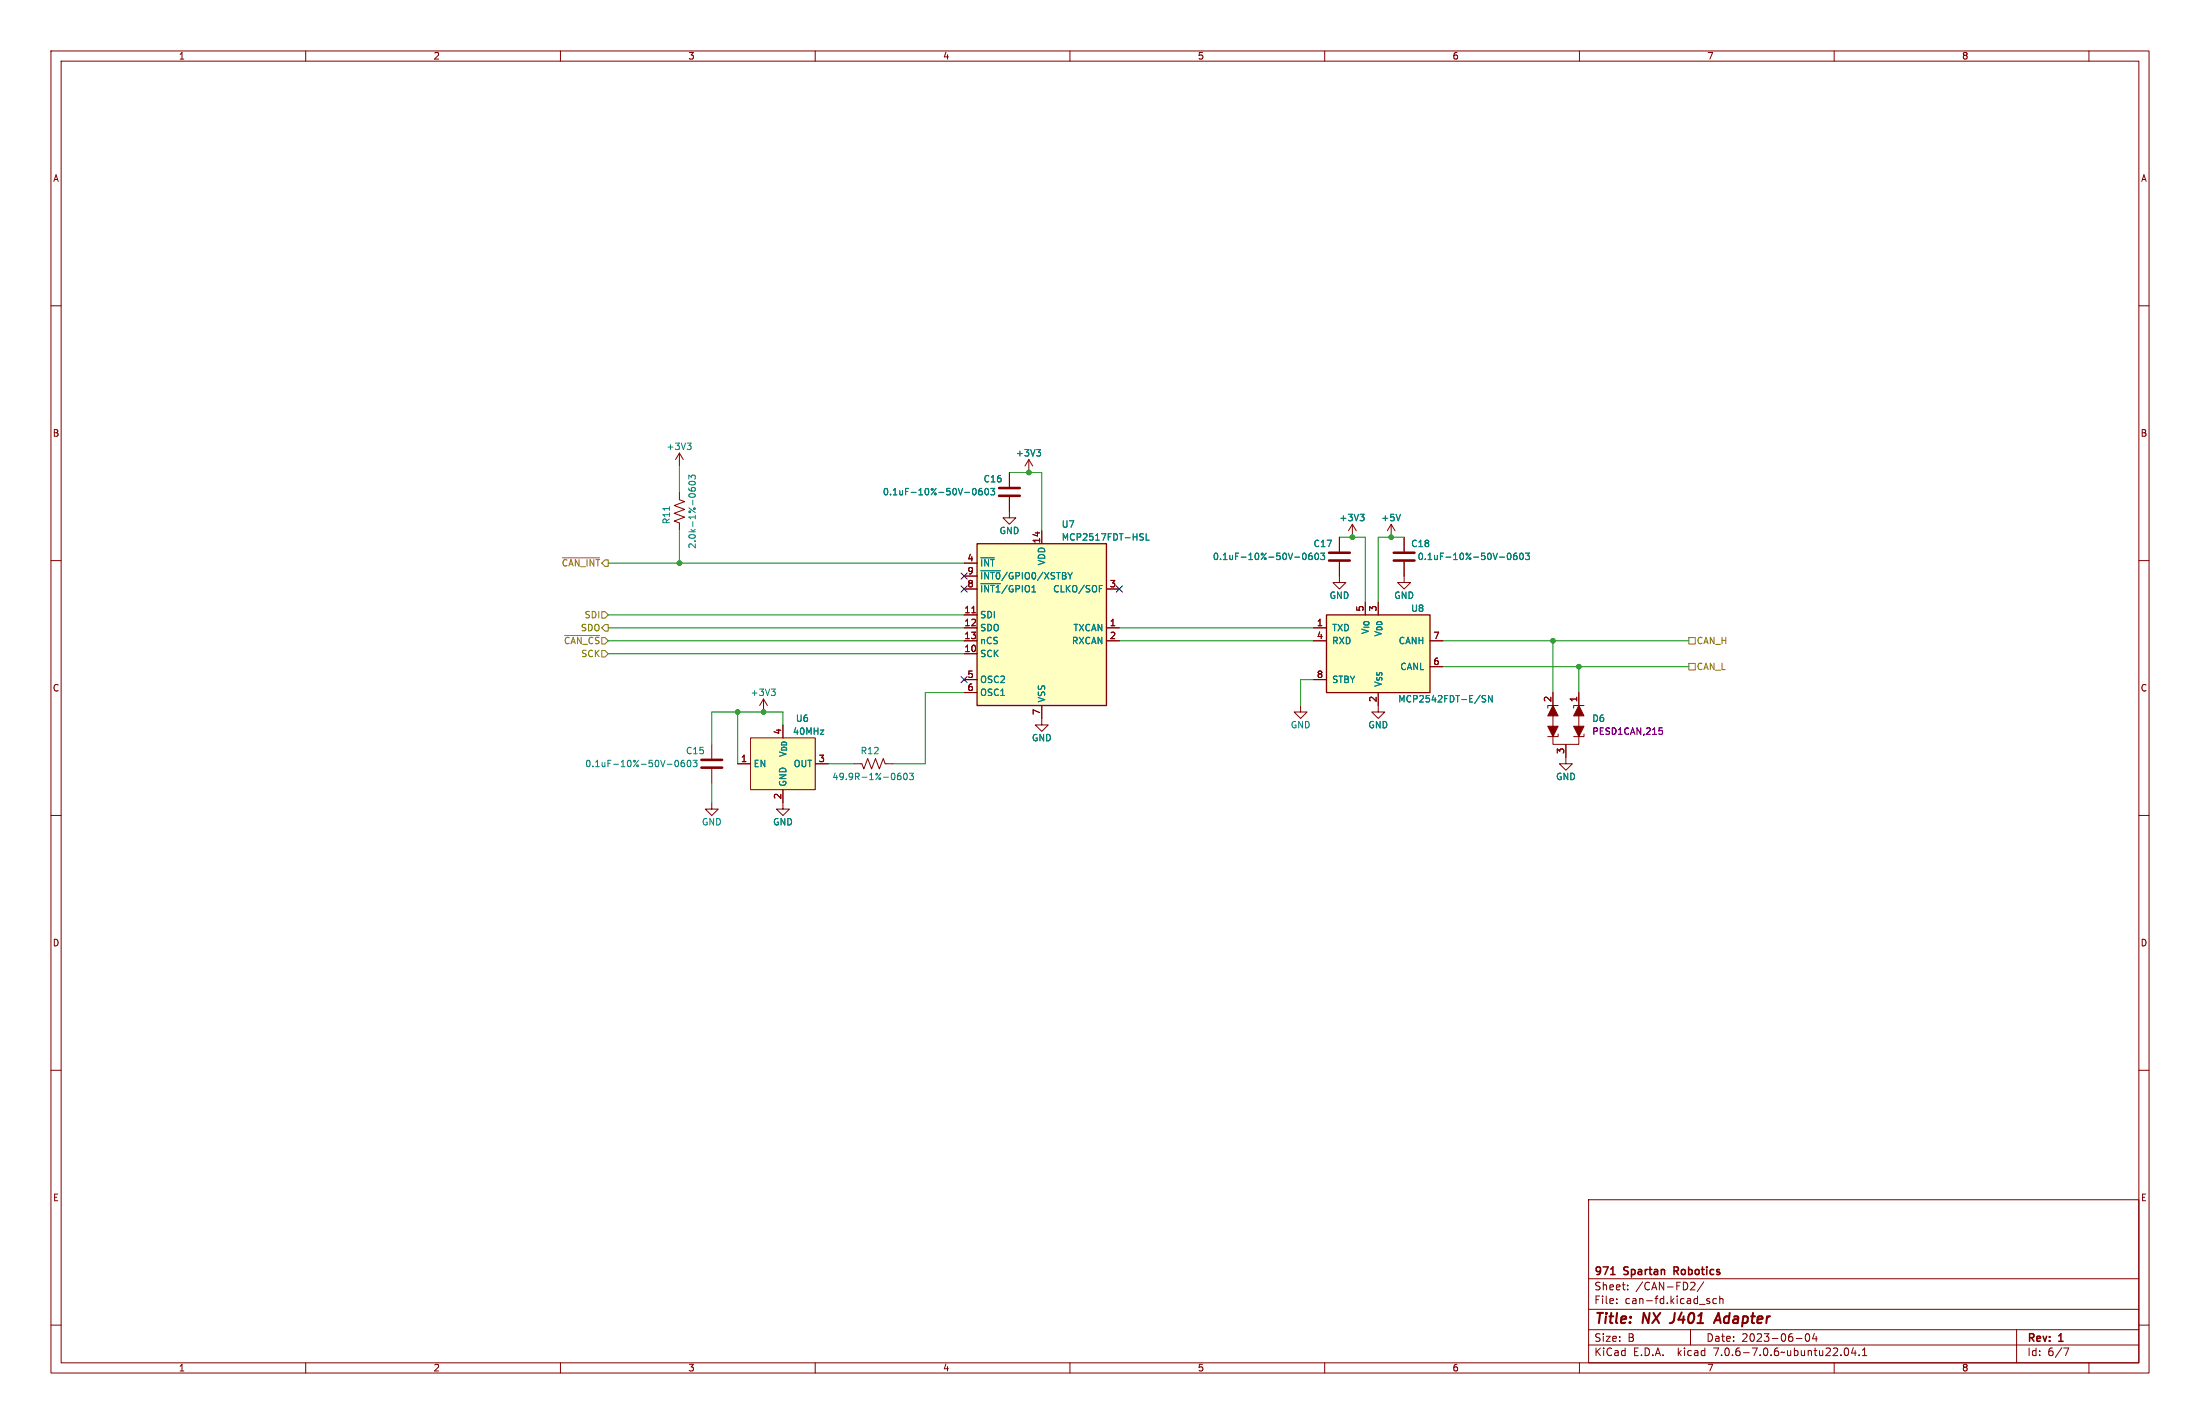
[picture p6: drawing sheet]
<svg xmlns="http://www.w3.org/2000/svg" width="432mm" height="279mm" viewBox="0 0 432 279" stroke-linecap="round" stroke-linejoin="round" font-family="sans-serif">
<g fill="none" stroke="#840000" stroke-width=".2">
<path d="M10 10h411.8v259.4h-411.8zM12 12h407.8v255.4h-407.8zM60 10v2M110 10v2M160 10v2M210 10v2M260 10v2M310 10v2M360 10v2M410 10v2M10 60h2M419.8 60h2"/>
<path d="M133.3 96.5v1.5l1.1 .4-2.1 .8 2.1 .7-2.1 .8 2.1 .8-2.1 .7 1 .4v1.5M133.3 88.9v2.5M133.3 88.9l-.7 1.3M133.3 88.9l.8 1.3M198.1 97.5v4.1h-1.3l1.3 1.3 1.3-1.3h-1.3M198.1 92.7v2.8M201.9 90.2l-.7 1.2M201.9 90.2v2.5M201.9 90.2l.8 1.2M10 110h2M189.2 115.6h2.6M189.2 110.5h2.6"/>
<path d="M189.2 113h2.6M204.5 104.1v2.6M217.2 115.6h2.5M262.9 110.2v4.1h-1.3l1.3 1.3 1.3-1.3h-1.3M262.9 105.4v2.8M265.4 102.9l-.7 1.2M265.4 102.9v2.5M265.4 102.9l.8 1.2M268 118.1v2.6M270.5 118.1v2.6M273 102.9l-.7 1.2M273 102.9v2.5"/>
<path d="M273 102.9l.8 1.2M275.6 110.2v4.1h1.3l-1.3 1.3-1.3-1.3h1.3M275.6 105.4v2.8M419.8 110h2M149.9 137.2l-.8 1.2M149.9 137.2v2.5M149.9 137.2l.7 1.2M189.2 123.2h2.6M189.2 125.7h2.6M189.2 133.4h2.6M189.2 128.3h2.6M189.2 120.7h2.6"/>
<path d="M189.2 135.9h2.6M190.7 120.2h.8M204.5 138.4v3.8h1.2l-1.2 1.3-1.3-1.3h1.3M217.2 123.2h2.5M217.2 125.7h2.5M255.3 138.4v1.3h1.2l-1.2 1.3-1.3-1.3h1.3M257.8 123.2h2.5M257.8 125.7h2.5M257.8 133.4h2.5M270.5 135.9v3.8h1.3l-1.3 1.3-1.3-1.3h1.3M280.7 125.7h2.5M280.7 130.8h2.5"/>
<path d="M304.8 135.9v8.6M305.8 138.4h-2v.5M309.9 135.9v8.6M310.9 138.4h-2v.5M10 160h2M139.7 157.5v1.3h-1.3l1.3 1.2 1.3-1.2h-1.3M139.7 146.1v2.7M139.7 150.9v2.8M144.8 149.9h2.5M147.3 144.8h12.7v10.1h-12.7zM153.7 154.9v3.9h1.2l-1.2 1.2-1.3-1.2h1.3M160 149.9h2.6"/>
<path d="M167.6 149.9h1.6l.3 1 .8-2.1 .8 2.1 .7-2.1 .8 2.1 .8-2.1 .3 1.1h1.6M304.8 144.1v2h5.1v-2M305.8 144v.5h-2M307.3 146.1v3.8h1.3l-1.3 1.2-1.2-1.2h1.2M310.9 144v.5h-2M419.8 160h2M10 210h2M419.8 210h2M311.8 235.4h108v32h-108zM10 260h2M311.8 256.9h108M311.8 250.9h108"/>
<path d="M317.3 255.6v.2M317.3 254.9v.1M319.5 252.9v.2M319.5 252.2v.1M331.9 251.7l.5-.1 .2 .1 .1 .3-.9 1.1h.9M334.4 251.5l-1.3 1.9M335 255.2l.6 .3-.1 .2-.4 .1M335 254.9h.5M336.9 254.9l-.4-.1-.3 .3 .1 .6h.6M337.5 254.9l.3-.1 .3 .1 .1 .9M337.5 254.3v1.5M419.8 260h2"/>
<path d="M60 267.4v2M110 267.4v2M160 267.4v2M210 267.4v2M260 267.4v2M310 267.4v2M311.8 263.9h108M311.8 260.9h108M331.8 260.9v3M352.5 262.6h1.2M354.5 261.8l.2-.1a.8 .8 0 0 1 .5 .7 .8 .8 0 0 1-.5 .8 1 1 0 0 1-.2-1.4zM356.1 261.6l-.3 1.1h.9"/>
<path d="M356.5 262.2v1M360 267.4v2M362.2 264.6l.1-.1a.8 .8 0 0 1 .5 .7 .8 .8 0 0 1-.5 .8 1 1 0 0 1-.1-1.4zM363.8 264.4l-.4 1.1h.9M364.1 265v1M364.9 265.8v.2M365.5 266h.9M365.5 264.9l.5-.4v1.5M395.8 260.9v6.5M405 264.5h1l-.6 1.5M410 267.4v2"/>
</g>
<path d="M328.2 259.5l-.5 .1M336.4 259.6l.9-2 .4 2M336.6 259h1" fill="none" stroke="#840000" stroke-width=".4"/>
<path d="M316.1 250.1h.9M328.6 249.4h.5M329.1 248.6h-.5v1.5" fill="none" stroke="#840000" stroke-width=".3"/>
<path d="M196.1 97.3h4.1M196.1 95.8h4.1M260.9 110h4M260.9 108.5h4M273.6 110h4M273.6 108.5h4M137.7 150.6h4M137.7 149.1h4" fill="none" stroke="#840000" stroke-width=".51"/>
<g fill="none" stroke="#008484" stroke-width=".2">
<path d="M131.4 99.4v.7M134.9 86.9h.7l-.4 .5M135.2 94v-.8l.5 .4 .1-.3h.5l.2 .2-.2 .5M135.2 95.8l.1 .3 .2 .2M135.3 94.6a.75 .75 0 0 1 1.2 .3 .72 .72 0 0 1-1.3-.2zM135.4 87.4l.2 .3v.3l-.2 .2M135.7 96.2v-.3l.2-.3 .5 .2v.4M191 96l.2-.2a.68 .68 0 0 1 .4 .7 .68 .68 0 0 1-.4 .6l-.3-.5zM192.7 95.8l-.4 .1-.2 .2v.8l.2 .2 .4-.1 .1-.4-.1-.2-.4-.1-.2 .3M193.4 96l.2-.2a.68 .68 0 0 1 .4 .7 .68 .68 0 0 1-.4 .6l-.3-.5zM194.4 95.8h.8l-.4 .5 .4 .1v.6l-.2 .1-.6-.1M203.4 88.2h.8l-.4 .5"/>
<path d="M204 88.7l.2 .2v.3l-.2 .3M192.5 109.4h2.7M192.5 114.5h3.9M192.5 112h3.9M215.8 115.5h.4M215.8 114.9h.6M223.9 104.7l.5 .1M224.2 105.4l.2 .2-.2 .4M225 104.7v1.3h.6M255.8 108.7l.1-.2a.68 .68 0 0 1 .5 .7 .68 .68 0 0 1-.5 .6l-.3-.5zM257.5 108.5l-.4 .1-.2 .2v.8l.2 .2 .4-.1 .1-.4-.1-.2-.4-.1-.2 .3M258.2 108.7l.2-.2a.68 .68 0 0 1 .4 .7 .68 .68 0 0 1-.4 .6l-.3-.5z"/>
<path d="M259.2 108.5h.8l-.4 .5 .3 .1v.6l-.1 .1-.6-.1M266.9 100.9h.8l-.4 .5M267.5 101.4l.2 .2v.3l-.2 .3M274.9 100.9l-.5 1.3M296 108.7l.1-.2a.68 .68 0 0 1 .5 .7 .68 .68 0 0 1-.5 .6l-.3-.5zM297.7 108.5l-.4 .1-.2 .2v.8l.2 .2 .4-.1 .1-.4-.1-.2-.4-.1-.2 .3M298.4 108.7l.2-.2a.68 .68 0 0 1 .4 .7 .68 .68 0 0 1-.4 .6l-.3-.5zM299.4 108.5h.8l-.4 .5 .3 .1v.6l-.1 .1-.6-.1M151.4 135.2h.8l-.5 .5M151.9 135.7l.3 .2v.3l-.3 .3M291.6 136.5h-.5l-.2 .2 .1 .3 .5 .3v.3l-.1 .1h-.5M292.9 136.5v1.2l-.7-1.2v1.2"/>
<path d="M132.6 149.3l.2-.1a.68 .68 0 0 1 .4 .6 .68 .68 0 0 1-.4 .6l-.3-.4zM134.3 149.2h-.4l-.2 .3v.7l.2 .2 .4-.1 .1-.4-.1-.2h-.4l-.2 .2M135 149.3l.2-.1a.68 .68 0 0 1 .4 .6 .68 .68 0 0 1-.4 .6l-.3-.4zM136 149.2h.8l-.4 .5 .3 .1v.5l-.1 .1-.6-.1M176.2 152.3l.4-.1 .3 .2-.2 .5-.3 .1-.2-.1M176.7 151.7l-.3 .1-.2 .2M177.5 151.8l.1-.1a.68 .68 0 0 1 .5 .6 .68 .68 0 0 1-.5 .7 .84 .84 0 0 1-.1-1.2zM178.5 151.7h.8l-.4 .5 .3 .1v.6l-.2 .1-.5-.1"/>
</g>
<g fill="#ffffc2" stroke="#ffffc2" stroke-width=".2">
<path d="M147.3 144.8h12.7v10.1h-12.7z"/>
<path d="M260.3 120.7h20.4v15.2h-20.4z"/>
<path d="M191.8 106.7h25.4v31.7h-25.4z"/>
</g>
<path d="M191.8 106.7h25.4v31.7h-25.4zM260.3 120.7h20.4v15.2h-20.4z" fill="none" stroke="#840000" stroke-width=".25"/>
<g fill="#840000" stroke="#840000" stroke-width=".2">
<path d="M304.8 138.4l1 2.1h-2z"/>
<path d="M309.9 138.4l1 2.1h-2z"/>
<path d="M303.8 142.5h2l-1 2z"/>
<path d="M308.9 142.5h2l-1 2z"/>
</g>
<path d="M325.7 142.8h.6M325.8 143.3h.3l.2 .2v.5l-.5 .1" fill="none" stroke="#840084" stroke-width=".2"/>
<path d="M110.4 109.4h7.3M110.8 124.7h6.9M118.1 123.2l.6-.6h.7v1.2h-.7zM118.1 127.6h.6l.7 .7-.7 .6h-.6zM118.1 120h.6l.7 .7-.7 .6h-.6zM331.5 130.2h1.2v1.2h-1.2zM331.5 125.1h1.2v1.3h-1.2z" fill="none" stroke="#848400" stroke-width=".2"/>
<g fill="none" stroke="#008400" stroke-width=".2">
<path d="M133.3 91.4v5.1M198.1 92.7h6.4v11.4M119.4 110.5h69.8M133.3 104.1v6.4M262.9 105.4h5.1v12.7M275.6 105.4h-5.1v12.7M119.4 125.7h69.8M119.4 123.2h69.8M119.4 128.3h69.8M119.4 120.7h69.8M144.8 139.7v10.2M189.2 135.9h-7.6v14h-6.3"/>
<path d="M219.7 125.7h38.1M219.7 123.2h38.1M257.8 133.4h-2.5v5M283.2 125.7h48.3M283.2 130.8h48.3M304.8 125.7v10.2M309.9 130.8v5.1M139.7 153.7v3.8M153.7 142.2v-2.5h-14v6.4M162.6 149.9h5"/>
</g>
<path d="M188.6 112.4l1.2 1.2M188.6 115l1.2 1.2M189.8 112.4l-1.2 1.2M189.8 115l-1.2 1.2M219.1 115l1.2 1.2M220.3 115l-1.2 1.2M188.6 132.7l1.2 1.3M189.8 132.7l-1.2 1.3" fill="none" stroke="#000084" stroke-width=".2"/>
<g fill="#008400" stroke="#008400" stroke-width=".2">
<circle cx="144.8" cy="139.7" r=".46"/>
<circle cx="149.9" cy="139.7" r=".46"/>
<circle cx="133.3" cy="110.5" r=".46"/>
<circle cx="201.9" cy="92.7" r=".46"/>
<circle cx="273" cy="105.4" r=".46"/>
<circle cx="265.4" cy="105.4" r=".46"/>
<circle cx="304.8" cy="125.7" r=".46"/>
<circle cx="309.9" cy="130.8" r=".46"/>
</g>
<g font-size="2.8" fill="#840000">
<text x="312.8" y="260.3">Title:</text>
<text x="322.5" y="260.3">NX</text>
<text x="328.8" y="260.3">J401</text>
<text x="338.3" y="260.3">Adapter</text>
</g>
<g font-size="2.1" fill="#840000">
<text x="312.8" y="250.6">971</text>
<text x="318.8" y="250.6">Spartan</text>
<text x="329.2" y="250.6">Robotics</text>
<text x="312.8" y="256.1">File:</text>
<text x="312.8" y="253.4">Sheet:</text>
<text x="318.9" y="256.1">can-fd.kicad_sch</text>
<text x="321" y="253.4">/CAN-FD2/</text>
<text x="312.8" y="263.5">Size:</text>
<text x="319.5" y="263.5">B</text>
<text x="334.8" y="263.5">Date:</text>
<text x="341.8" y="263.5">2023-06-04</text>
<text x="397.8" y="263.7">Rev:</text>
<text x="404.2" y="263.7">1</text>
<text x="312.8" y="266.3">KiCad</text>
<text x="320.5" y="266.3">E.D.A.</text>
<text x="329.4" y="266.3">kicad</text>
<text x="336.6" y="266.3">7.0.6-7.0.6~ubuntu22.04.1</text>
<text x="397.8" y="266.3">Id:</text>
<text x="401.9" y="266.3">6/7</text>
</g>
<g font-size="1.8" fill="#840000">
<text x="35" y="11.9">1</text>
<text x="85" y="11.9">2</text>
<text x="135" y="11.9">3</text>
<text x="185" y="11.9">4</text>
<text x="235" y="11.9">5</text>
<text x="285" y="11.9">6</text>
<text x="335" y="11.9">7</text>
<text x="385" y="11.9">8</text>
<text x="10.3" y="35.9">A</text>
<text x="420.1" y="35.9">A</text>
<text x="10.3" y="85.9">B</text>
<text x="420.1" y="85.9">B</text>
<text x="204.2" y="106.7" transform="rotate(-90 204.2 106.7)">14</text>
<text x="189.8" y="110.2">4</text>
<text x="189.8" y="112.8">9</text>
<text x="189.8" y="115.3">8</text>
<text x="217.7" y="115.3">3</text>
<text x="189.2" y="120.4">11</text>
<text x="189.2" y="122.9">12</text>
<text x="189.2" y="125.5">13</text>
<text x="217.7" y="122.9">1</text>
<text x="217.7" y="125.5">2</text>
<text x="258.4" y="122.9">1</text>
<text x="258.4" y="125.5">4</text>
<text x="267.7" y="120.1" transform="rotate(-90 267.7 120.1)">5</text>
<text x="270.3" y="120.1" transform="rotate(-90 270.3 120.1)">3</text>
<text x="281.2" y="125.5">7</text>
<text x="189.2" y="128">10</text>
<text x="281.2" y="130.6">6</text>
<text x="10.3" y="135.9">C</text>
<text x="189.8" y="133.1">5</text>
<text x="189.8" y="135.6">6</text>
<text x="258.4" y="133.1">8</text>
<text x="270.3" y="137.9" transform="rotate(-90 270.3 137.9)">2</text>
<text x="304.5" y="137.9" transform="rotate(-90 304.5 137.9)">2</text>
<text x="309.6" y="137.9" transform="rotate(-90 309.6 137.9)">1</text>
<text x="420.1" y="135.9">C</text>
<text x="204.2" y="140.4" transform="rotate(-90 204.2 140.4)">7</text>
<text x="145.3" y="149.6">1</text>
<text x="153.4" y="144.2" transform="rotate(-90 153.4 144.2)">4</text>
<text x="160.6" y="149.6">3</text>
<text x="307.1" y="148" transform="rotate(-90 307.1 148)">3</text>
<text x="153.4" y="156.9" transform="rotate(-90 153.4 156.9)">2</text>
<text x="10.3" y="185.9">D</text>
<text x="420.1" y="185.9">D</text>
<text x="10.3" y="235.9">E</text>
<text x="420.1" y="235.9">E</text>
<text x="35" y="269.3">1</text>
<text x="85" y="269.3">2</text>
<text x="135" y="269.3">3</text>
<text x="185" y="269.3">4</text>
<text x="235" y="269.3">5</text>
<text x="285" y="269.3">6</text>
<text x="335" y="269.3">7</text>
<text x="385" y="269.3">8</text>
</g>
<g font-size="1.8" fill="#008484">
<text x="130.7" y="88.5">+3V3</text>
<text x="199.3" y="89.8">+3V3</text>
<text x="192.9" y="94.8">C16</text>
<text x="173.2" y="97.4">0.1uF-10%-50V-0603</text>
<text x="131.7" y="103" transform="rotate(-90 131.7 103)">R11</text>
<text x="136.8" y="107.8" transform="rotate(-90 136.8 107.8)">2.0k-1%-0603</text>
<text x="196.1" y="105">GND</text>
<text x="208.3" y="106.3">MCP2517FDT-HSL</text>
<text x="208.3" y="103.7">U7</text>
<text x="257.7" y="107.5">C17</text>
<text x="262.8" y="102.5">+3V3</text>
<text x="271" y="102.5">+5V</text>
<text x="276.9" y="107.5">C18</text>
<text x="192.3" y="111.4">~{INT}</text>
<text x="192.3" y="113.9">~{INT0}/GPIO0/XSTBY</text>
<text x="205.3" y="111" transform="rotate(-90 205.3 111)">VDD</text>
<text x="237.9" y="110.1">0.1uF-10%-50V-0603</text>
<text x="278.1" y="110.1">0.1uF-10%-50V-0603</text>
<text x="192.3" y="116.4">~{INT1}/GPIO1</text>
<text x="206.6" y="116.4">CLKO/SOF</text>
<text x="260.9" y="117.7">GND</text>
<text x="273.6" y="117.7">GND</text>
<text x="192.3" y="121.5">SDI</text>
<text x="192.3" y="124.1">SDO</text>
<text x="210.6" y="124.1">TXCAN</text>
<text x="261.4" y="124.1">TXD</text>
<text x="268.8" y="124.6" transform="rotate(-90 268.8 124.6)">V_{IO}</text>
<text x="271.4" y="125" transform="rotate(-90 271.4 125)">V_{DD}</text>
<text x="276.9" y="120.2">U8</text>
<text x="192.3" y="129.1">SCK</text>
<text x="192.3" y="126.6">nCS</text>
<text x="210.3" y="126.6">RXCAN</text>
<text x="261.4" y="126.6">RXD</text>
<text x="274.4" y="126.6">CANH</text>
<text x="274.7" y="131.7">CANL</text>
<text x="147.2" y="136.8">+3V3</text>
<text x="192.3" y="134.2">OSC2</text>
<text x="192.3" y="136.8">OSC1</text>
<text x="205.3" y="137.9" transform="rotate(-90 205.3 137.9)">VSS</text>
<text x="261.4" y="134.2">STBY</text>
<text x="271.4" y="134.9" transform="rotate(-90 271.4 134.9)">V_{SS}</text>
<text x="156.1" y="141.8">U6</text>
<text x="253.2" y="143.1">GND</text>
<text x="268.5" y="143.1">GND</text>
<text x="274.3" y="138">MCP2542FDT-E/SN</text>
<text x="312.4" y="141.8">D6</text>
<text x="134.5" y="148.2">C15</text>
<text x="154.5" y="148.7" transform="rotate(-90 154.5 148.7)">V_{DD}</text>
<text x="155.5" y="144.4">40MHz</text>
<text x="168.8" y="148.2">R12</text>
<text x="202.4" y="145.6">GND</text>
<text x="114.8" y="150.7">0.1uF-10%-50V-0603</text>
<text x="147.8" y="150.7">EN</text>
<text x="154.5" y="154.4" transform="rotate(-90 154.5 154.4)">GND</text>
<text x="155.7" y="150.7">OUT</text>
<text x="163.3" y="153.3">49.9R-1%-0603</text>
<text x="305.3" y="153.3">GND</text>
<text x="137.7" y="162.2">GND</text>
<text x="151.6" y="162.2">GND</text>
</g>
<g font-size="1.8" fill="#848400">
<text x="110.2" y="111.4">~{CAN_INT}</text>
<text x="113.9" y="124.1">SDO</text>
<text x="114.6" y="121.5">SDI</text>
<text x="110.6" y="126.6">~{CAN_CS}</text>
<text x="114" y="129.1">SCK</text>
<text x="332.9" y="131.7">CAN_L</text>
<text x="332.9" y="126.6">CAN_H</text>
</g>
<text font-size="1.8" fill="#840084" x="312.4" y="144.4">PESD1CAN,215</text>
</svg>
